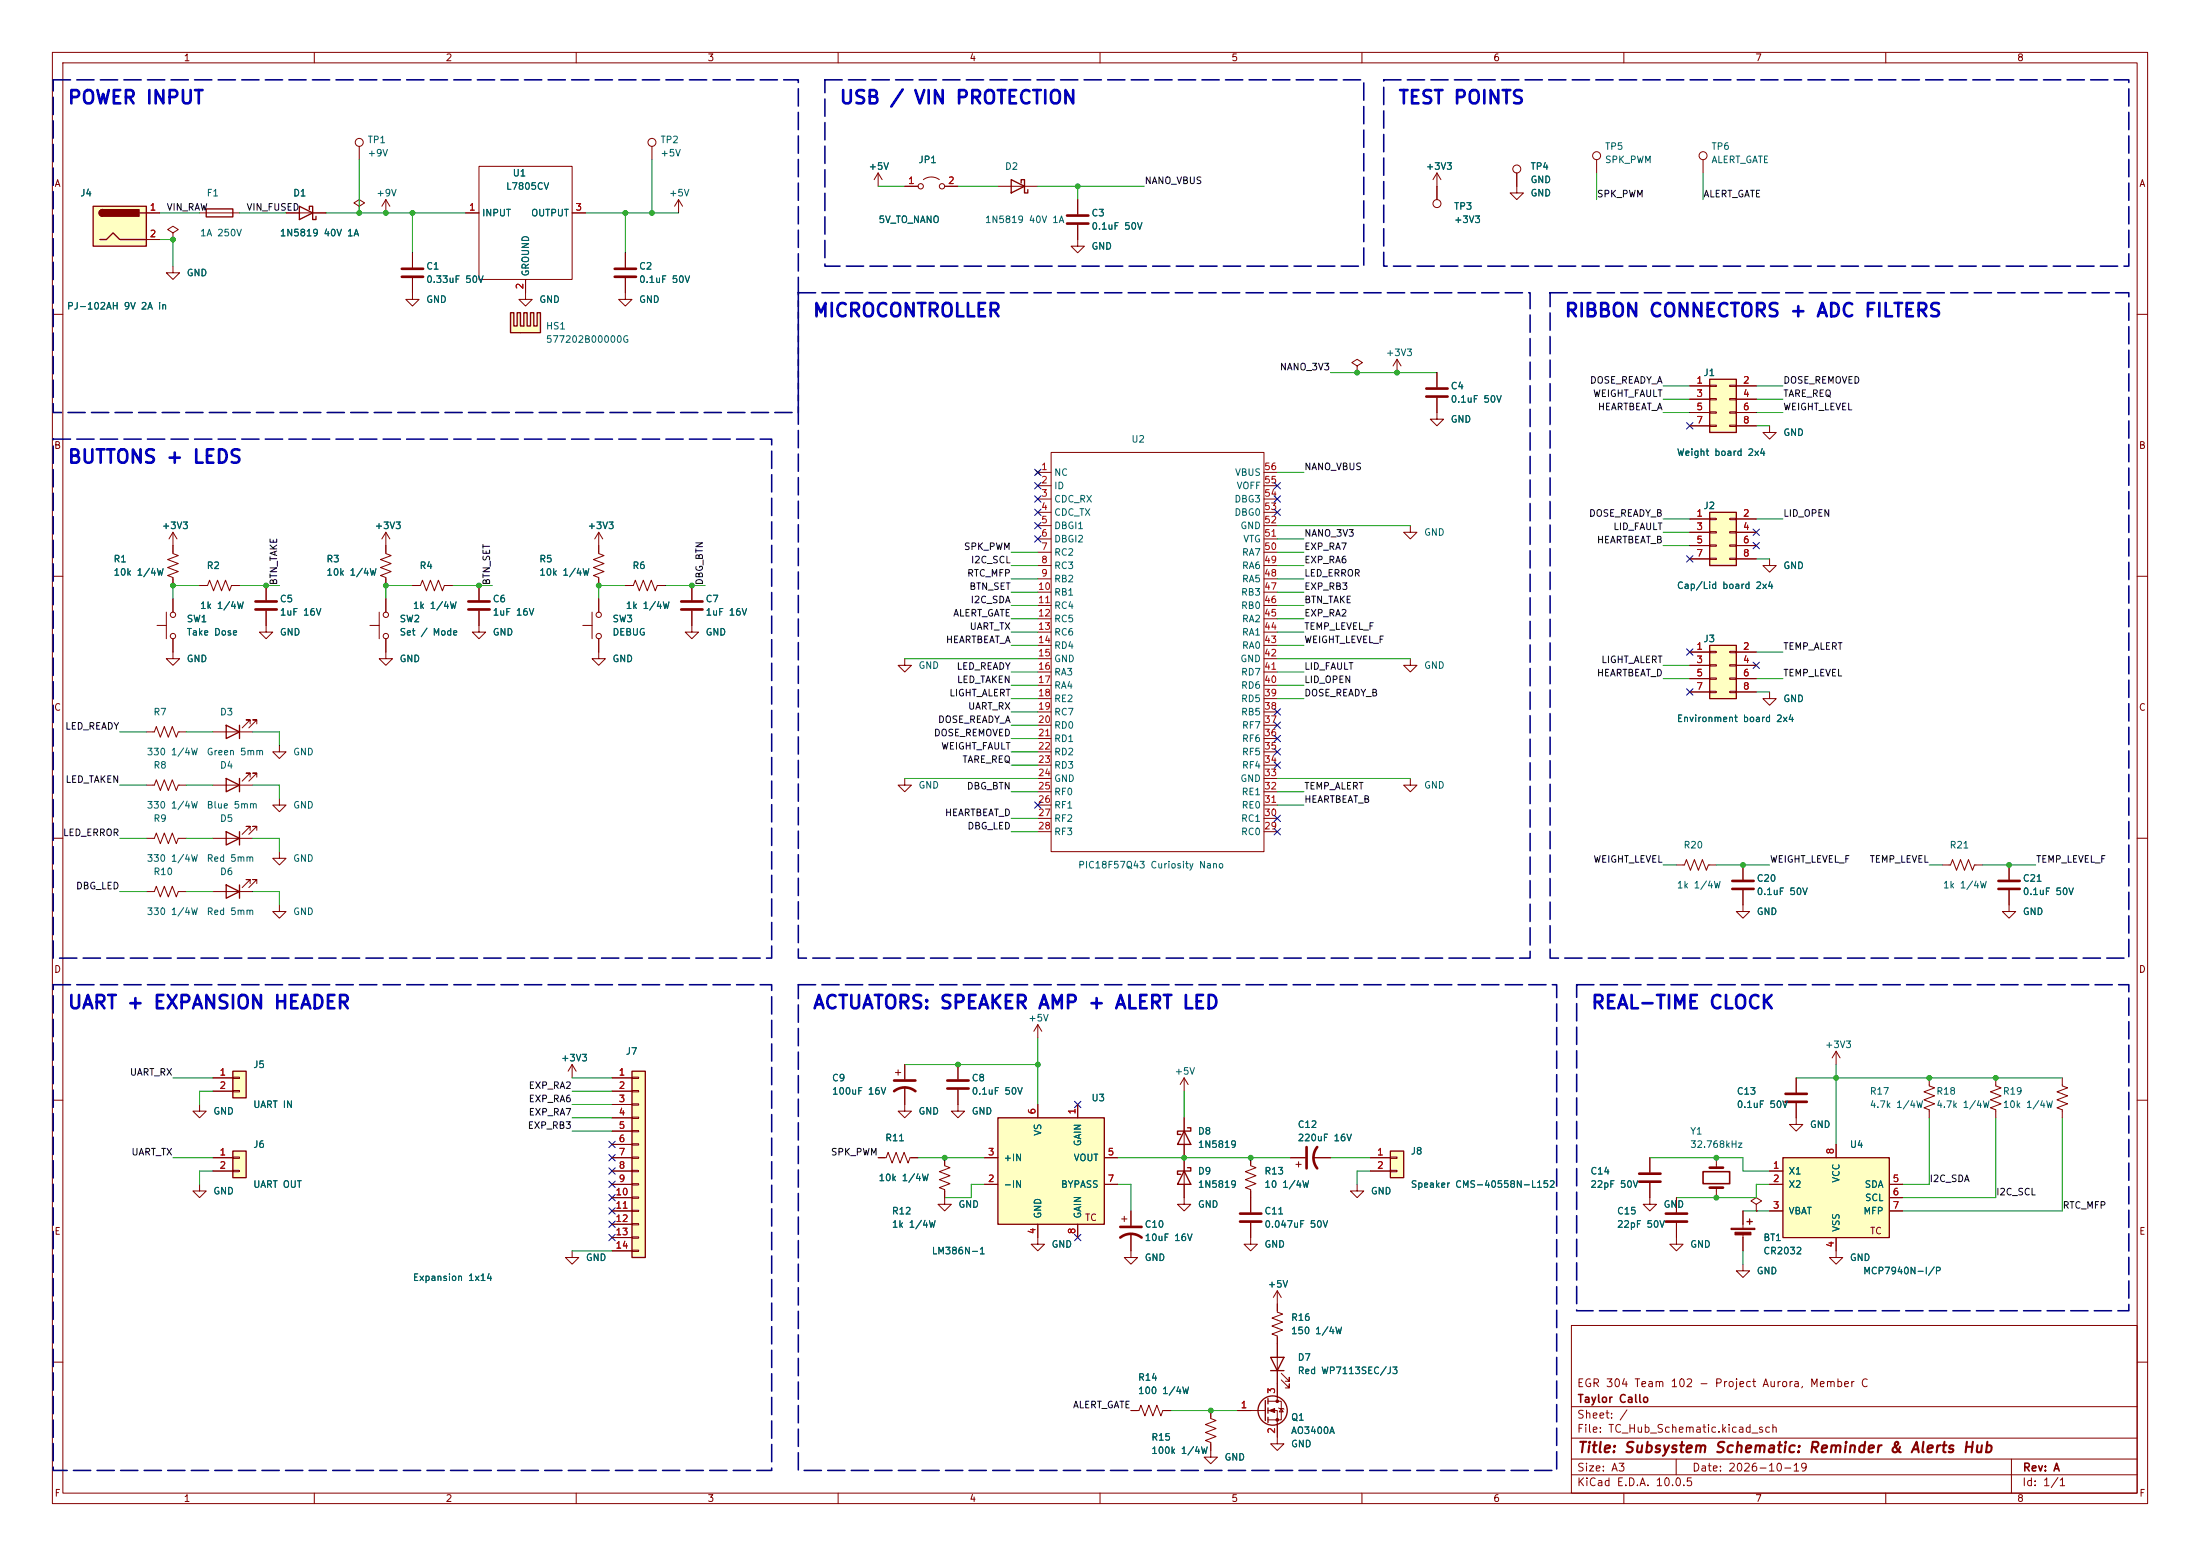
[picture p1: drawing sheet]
<svg xmlns="http://www.w3.org/2000/svg" width="420mm" height="297mm" viewBox="0 0 420 297" stroke-linecap="round" stroke-linejoin="round" font-family="sans-serif">
<g fill="none" stroke="#840000" stroke-width=".19">
<path d="M10 10h400v277h-400zM12 12h396v273h-396zM60 10v2M110 10v2M160 10v2M210 10v2M260 10v2M310 10v2M360 10v2M129.5 38.1l-.7 1.3M129.5 38.1l.8 1.3M129.5 38.1v2.5"/>
<path d="M167.6 33l-.7 1.3M167.6 33l.8 1.3M167.6 33v2.6M190.5 35.6h7.6M205.7 38.1v2.8M274.3 33l-.7 1.3M274.3 33l.8 1.3M274.3 33v5.1M289.6 33v3.8h1.2l-1.2 1.3-1.3-1.3h1.3M304.8 30.5v2.5M325.1 30.5v2.5M119.4 55.9v1.3h1.2l-1.2 1.2-1.3-1.2h1.3"/>
<path d="M205.7 42.9v4.1h1.3l-1.3 1.3-1.2-1.3h1.2M10 60h2M259.1 69.9l1-.7-1-.6-1 .6 1 .7v1.2M259.1 71.1h.1M408 60h2M197.7 89.8l.8 .8M198.1 90.2h2.6M198.1 92.7h2.6M198.1 95.3h2.6M198.1 97.8h2.6M198.5 89.8l-.8 .8M200.7 86.4h40.6v76.2h-40.6z"/>
<path d="M241.3 90.2h2.5M241.3 92.7h2.5M241.3 95.3h2.5M241.3 97.8h2.5M337.8 81.3v1.3h1.3l-1.3 1.2-1.3-1.2h1.3M10 110h2M33 101.6v4.1l1 .3-2 .8 2 .8-2 .7 2 .8-2 .8 1 .3v1.6M33 101.6l-.7 1.3M33 101.6l.8 1.3M38.1 111.8h1.5l.4-1.1 .8 2.1 .7-2.1 .8 2.1 .8-2.1 .7 2.1 .4-1h1.5M50.8 116.6v4.1h1.3l-1.3 1.2-1.3-1.2h1.3M50.8 111.8v2.8"/>
<path d="M73.7 101.6v4.1l1 .3-2.1 .8 2.1 .8-2.1 .7 2.1 .8-2.1 .8 1.1 .3v1.6M73.7 101.6l-.8 1.3M73.7 101.6l.7 1.3M198.1 100.3h2.6M198.1 102.9h2.6M198.1 105.4h2.6M198.1 108h2.6M198.1 110.5h2.6M198.1 113h2.6M198.1 115.6h2.6M198.1 118.1h2.6M241.3 100.3h2.5"/>
<path d="M241.3 102.9h2.5M241.3 105.4h2.5M241.3 108h2.5M241.3 110.5h2.5M241.3 113h2.5M241.3 115.6h2.5M241.3 118.1h2.5M408 110h2M73.7 124.5v1.2h1.2l-1.2 1.3-1.3-1.3h1.3M172.7 125.7v1.3h1.3l-1.3 1.3-1.3-1.3h1.3M198.1 120.7h2.6M198.1 123.2h2.6"/>
<path d="M198.1 125.7h2.6M198.1 128.3h2.6M198.1 130.8h2.6M198.1 133.4h2.6M198.1 135.9h2.6M198.1 138.4h2.6M241.3 120.7h2.5M241.3 123.2h2.5M241.3 125.7h2.5M241.3 128.3h2.5M241.3 130.8h2.5M241.3 133.4h2.5"/>
<path d="M241.3 135.9h2.5M241.3 138.4h2.5M269.2 125.7v1.3h1.3l-1.3 1.3-1.2-1.3h1.2M10 160h2M53.3 152.4v1.3h1.3l-1.3 1.2-1.2-1.2h1.2M198.1 141h2.6M198.1 143.5h2.6M198.1 146.1h2.6M198.1 148.6h2.6M198.1 151.1h2.6M198.1 153.7h2.6M198.1 156.2h2.6"/>
<path d="M198.1 158.8h2.6M241.3 141h2.5M241.3 143.5h2.5M241.3 146.1h2.5M241.3 148.6h2.5M241.3 151.1h2.5M241.3 153.7h2.5M241.3 156.2h2.5M241.3 158.8h2.5M269.2 148.6v1.3h1.3l-1.3 1.2-1.2-1.2h1.2M408 160h2M27.9 170.2h1.6l.3-1 .8 2 .8-2 .7 2 .8-2 .8 2 .3-1h1.6"/>
<path d="M40.6 170.2h7.7M47.8 168.7v-.8h-.8h.8l-1.6 1.5M49 168.7v-.8h-.7h.7l-1.5 1.5M53.3 162.6v1.2h1.3l-1.3 1.3-1.2-1.3h1.2M53.3 172.7v1.3h1.3l-1.3 1.3-1.2-1.3h1.2M10 210h2M408 210h2M300 253h108v32h-108zM10 260h2M300 278.5h108M300 274.5h108M300 268.5h108"/>
<path d="M320 278.5v3M384 278.5v6.5M408 260h2M60 285v2M110 285v2M160 285v2M210 285v2M260 285v2M300 281.5h108M310 285v2M360 285v2"/>
<circle cx="274.3" cy="38.9" r=".76"/>
<circle cx="289.6" cy="32.3" r=".76"/>
<circle cx="304.8" cy="29.7" r=".76"/>
<circle cx="325.1" cy="29.7" r=".76"/>
</g>
<path d="M193 34.3l2.6 1.3-2.6 1.2zM194.9 34.9v-.6h.7v2.5h.6v-.6M43.2 168.9l2.5 1.3-2.5 1.3zM45.7 168.9v2.6" fill="none" stroke="#840000" stroke-width=".25"/>
<path d="M203.7 41.1h4.1M203.7 42.7h4.1M48.8 114.8h4M48.8 116.3h4" fill="none" stroke="#840000" stroke-width=".51"/>
<path d="M326.4 72.4h5.1v10.2h-5.1z" fill="#ffffc2"/>
<path d="M326.4 72.4h5.1v10.2h-5.1z" fill="none" stroke="#840000" stroke-width=".25"/>
<g fill="none" stroke="#840000" stroke-width=".19">
<path d="M124.5 27.9v2.6M33 44.5l1-.7-1-.6-1 .6 1 .7v1.2M33 45.7h.1M33 50.8v1.3h1.3l-1.3 1.2-1.3-1.2h1.3M100.3 55.9v1.3h1.3l-1.3 1.2-1.2-1.2h1.2M266.7 68.6l-.8 1.3M266.7 68.6l.8 1.3M266.7 68.6v2.5M274.3 75.9v4.1h1.3l-1.3 1.3-1.3-1.3h1.3M274.3 71.1v2.8M322.6 73.7h3.8M322.6 76.2h3.8"/>
<path d="M322.6 78.7h3.8M326.4 73.5h1.3v.3h-1.3zM326.4 76.1h1.3v.2h-1.3zM326.4 78.6h1.3v.3h-1.3zM330.2 73.5h1.3v.3h-1.3zM330.2 76.1h1.3v.2h-1.3zM330.2 78.6h1.3v.3h-1.3zM331.5 73.7h3.8M331.5 76.2h3.8M331.5 78.7h3.8M322.6 81.3h3.8M326.4 81.2h1.3v.2h-1.3z"/>
<path d="M330.2 81.2h1.3v.2h-1.3zM331.5 81.3h3.8M70.6 119.4h1.8M72.4 116.8v5.1M73.7 114.3v2.5M78.7 111.8h1.6l.3-1.1 .8 2.1 .8-2.1 .7 2.1 .8-2.1 .8 2.1 .3-1h1.6M91.4 116.6v4.1h1.3l-1.3 1.2-1.2-1.2h1.2M91.4 111.8v2.8M111.3 119.4h1.7M113 116.8v5.1M114.3 104.1v1.6l1 .3-2 .8 2 .8-2 .7 2 .8-2 .8 1 .3v1.6M114.3 114.3v2.5"/>
<path d="M269.2 100.3v1.3h1.3l-1.3 1.3-1.2-1.3h1.2M73.7 121.9v2.6M114.3 121.9v2.6M53.3 142.2v1.3h1.3l-1.3 1.3-1.2-1.3h1.2M38.1 226.1v1.2h1.3l-1.3 1.3-1.3-1.3h1.3M198.1 236.2v1.3h1.3l-1.3 1.3-1.3-1.3h1.3"/>
<circle cx="124.5" cy="27.2" r=".76"/>
<circle cx="73.7" cy="117.3" r=".51"/>
<circle cx="114.3" cy="117.3" r=".51"/>
<circle cx="73.7" cy="121.4" r=".51"/>
<circle cx="114.3" cy="121.4" r=".51"/>
</g>
<path d="M272.3 74.2h4.1M272.3 75.7h4.1M89.4 114.8h4.1M89.4 116.3h4.1" fill="none" stroke="#840000" stroke-width=".51"/>
<path d="M120.6 204.5h2.6v35.5h-2.6z" fill="#ffffc2"/>
<path d="M120.6 204.5h2.6v35.5h-2.6z" fill="none" stroke="#840000" stroke-width=".25"/>
<g fill="none" stroke="#840000" stroke-width=".19">
<path d="M116.8 205.7h3.8M116.8 208.3h3.8M116.8 210.8h3.8M116.8 213.4h3.8M116.8 215.9h3.8M116.8 218.4h3.8M120.6 205.6h1.3v.3h-1.3zM120.6 208.2h1.3v.2h-1.3zM120.6 210.7h1.3v.2h-1.3zM120.6 213.2h1.3v.3h-1.3zM120.6 215.8h1.3v.2h-1.3zM120.6 218.3h1.3v.3h-1.3z"/>
<path d="M116.8 221h3.8M116.8 223.5h3.8M116.8 226.1h3.8M116.8 228.6h3.8M116.8 231.1h3.8M116.8 233.7h3.8M116.8 236.2h3.8M116.8 238.8h3.8M120.6 220.9h1.3v.2h-1.3zM120.6 223.4h1.3v.2h-1.3zM120.6 225.9h1.3v.3h-1.3zM120.6 228.5h1.3v.2h-1.3z"/>
<path d="M120.6 231h1.3v.3h-1.3zM120.6 233.6h1.3v.2h-1.3zM120.6 236.1h1.3v.2h-1.3zM120.6 238.6h1.3v.3h-1.3z"/>
</g>
<path d="M44.4 204.5h2.6v5.1h-2.6z" fill="#ffffc2"/>
<path d="M44.4 204.5h2.6v5.1h-2.6z" fill="none" stroke="#840000" stroke-width=".25"/>
<path d="M38.1 210.8v1.3h1.3l-1.3 1.3-1.3-1.3h1.3M40.6 205.7h3.8M40.6 208.3h3.8M44.4 205.6h1.3v.3h-1.3zM44.4 208.2h1.3v.2h-1.3z" fill="none" stroke="#840000" stroke-width=".19"/>
<path d="M44.4 219.7h2.6v5.1h-2.6z" fill="#ffffc2"/>
<path d="M43.2 158.8l2.5 1.2-2.5 1.3zM45.7 158.8v2.5M44.4 219.7h2.6v5.1h-2.6z" fill="none" stroke="#840000" stroke-width=".25"/>
<path d="M47.8 158.5v-.8h-.8h.8l-1.6 1.6M49 158.5v-.8h-.7h.7l-1.5 1.6M40.6 160h7.7M40.6 221h3.8M40.6 223.5h3.8M44.4 220.9h1.3v.2h-1.3zM44.4 223.4h1.3v.2h-1.3zM109.2 238.8v1.2h1.3l-1.3 1.3-1.3-1.3h1.3" fill="none" stroke="#840000" stroke-width=".19"/>
<g fill="#ffffc2">
<path d="M97.5 59.7h.6v2.5h.6v-2.5h.7v2.5h.6l-.6 1.3h-1.9z"/>
<path d="M100 59.7h.6v2.5h.7v-2.5h.6v2.5h.6v-2.5h.7v3.8h-3.8l.6-1.3z"/>
</g>
<path d="M97.5 59.7h.6v2.5h.6v-2.5h.7v2.5h.6v-2.5h.6v2.5h.7v-2.5h.6v2.5h.6v-2.5h.7v3.8h-5.7z" fill="none" stroke="#840000" stroke-width=".25"/>
<path d="M91.4 31.8h17.8v21.5h-17.8zM88.9 40.6h2.5M100.3 53.3v2.6M109.2 40.6h2.6" fill="none" stroke="#840000" stroke-width=".19"/>
<path d="M340.4 221h20.3v15.2h-20.3z" fill="#ffffc2"/>
<path d="M43.2 138.4l2.5 1.3-2.5 1.3zM45.7 138.4v2.6M43.2 148.6l2.5 1.3-2.5 1.2zM45.7 148.6v2.5M333.5 233.2h1M334 232.7v1M340.4 221h20.3v15.2h-20.3z" fill="none" stroke="#840000" stroke-width=".25"/>
<g fill="none" stroke="#840000" stroke-width=".19">
<path d="M119.4 48.3v2.8M119.4 53.1v2.8M30 119.4h1.7M31.7 116.8v5.1M33 114.3v2.5M27.9 139.7h1.6l.3-1 .8 2 .8-2 .7 2 .8-2 .8 2 .3-1h1.6M33 121.9v3.8h1.3l-1.3 1.3-1.3-1.3h1.3M40.6 139.7h7.7M47.8 138.2v-.8h-.8h.8l-1.6 1.5M49 138.2v-.8h-.7h.7l-1.5 1.5M27.9 149.9h1.6l.3-1.1 .8 2.1 .8-2.1 .7 2.1 .8-2.1 .8 2.1 .3-1h1.6M40.6 149.9h7.7"/>
<path d="M47.8 148.3v-.7h-.8h.8l-1.6 1.5M49 148.3v-.7h-.7h.7l-1.5 1.5M27.9 160h1.6l.3-1 .8 2 .8-2 .7 2 .8-2 .8 2 .3-1h1.6M332.7 169.9v4.1h1.3l-1.3 1.3-1.2-1.3h1.2M332.7 165.1v2.8M109.2 203.2l-.7 1.3M109.2 203.2l.8 1.3M109.2 203.2v2.5M342.9 210.6v4h1.3l-1.3 1.3-1.3-1.3h1.3M342.9 205.7v2.8M350.5 200.7v2.5M350.5 218.4v2.6"/>
<path d="M350.5 200.7l-.7 1.2M350.5 200.7l.8 1.2M368.3 205.7v1.6l1 .3-2 .8 2 .8-2 .7 2 .8-2 .8 1 .3v1.6M381 205.7v1.6l1 .3-2 .8 2 .8-2 .7 2 .8-2 .8 1 .3v1.6M393.7 205.7v1.6l1 .3-2 .8 2 .8-2 .7 2 .8-2 .8 1 .3v1.6M315 225.8v4.1h1.2l-1.2 1.2-1.3-1.2h1.3M315 221v2.8M320 233.4v4.1h1.3l-1.3 1.3-1.2-1.3h1.2M320 228.6v2.8M327.7 221v1.9M327.7 226.7v1.9M332.7 231.1v3.3"/>
<path d="M332.7 235.5v3.3M335.3 229.9l1-.7-1-.6-1 .6 1 .7v1.2M335.3 231.1h.1M337.8 223.5h2.6M337.8 226.1h2.6M337.8 231.1h2.6M350.5 236.2v3.8h1.3l-1.3 1.3-1.3-1.3h1.3M360.7 226.1h2.5M360.7 231.1h2.5M360.7 228.6h2.5M332.7 241.3v1.3h1.3l-1.3 1.2-1.2-1.2h1.2M215.9 269.2h1.5l.4-1 .8 2.1 .7-2.1 .8 2.1 .8-2.1 .7 2.1 .4-1.1h1.5"/>
<path d="M231.1 276.9v1.2h1.3l-1.3 1.3-1.2-1.3h1.2"/>
<circle cx="33" cy="117.3" r=".51"/>
<circle cx="33" cy="121.4" r=".51"/>
</g>
<path d="M117.3 51.3h4.1M117.3 52.8h4.1M330.7 168.1h4.1M330.7 169.7h4.1M340.9 208.8h4M340.9 210.3h4M312.9 224h4.1M312.9 225.6h4.1M318 231.6h4.1M318 233.2h4.1M326.4 226.7h2.5M326.4 222.9h2.5" fill="none" stroke="#840000" stroke-width=".51"/>
<g fill="#840000" stroke="#840000" stroke-width=".19">
<path d="M330.5 234.4h4.5v.3h-4.5z"/>
<path d="M331.2 235.2h3.1v.5h-3.1z"/>
</g>
<path d="M325.1 223.6h5.1v2.3h-5.1z" fill="none" stroke="#840000" stroke-width=".3"/>
<path d="M265.4 219.7h2.6v5.1h-2.6z" fill="#ffffc2"/>
<g fill="none" stroke="#840000" stroke-width=".25">
<path d="M226.1 215.9l1.2 2.5h-2.5zM226.7 215.3h.6v.6h-2.5v.6h.6M265.4 219.7h2.6v5.1h-2.6zM226.1 223.5l1.2 2.6h-2.5zM226.7 222.9h.6v.6h-2.5v.7h.6M242.6 259.1h2.5l-1.3 2.5zM241.6 267.3v3.8M242.1 267v1M242.1 268.7v1M242.1 270.5v1M242.6 261.6h2.5"/>
<circle cx="243" cy="269.2" r="2.79"/>
</g>
<g fill="none" stroke="#840000" stroke-width=".19">
<path d="M68.6 39.4l1-.7-1-.6-1 .6 1 .7v1.2M68.6 27.9v2.6M68.6 40.6h.1M172.7 148.6v1.3h1.3l-1.3 1.2-1.3-1.2h1.3M170.9 204.7h1.1M171.4 204.2v1M172.7 207.5v4.6h1.3l-1.3 1.3-1.3-1.3h1.3M172.7 203.2v2.8M226.1 213.4v16.5h1.2l-1.2 1.2-1.3-1.2h1.3M226.1 205.7v2.6M226.1 205.7l-.8 1.3M226.1 205.7l.7 1.3"/>
<path d="M167.6 221h1.6l.3-1 .8 2 .8-2 .7 2 .8-2 .8 2 .3-1h1.6M180.3 221v1.5l1.1 .4-2.1 .7 2.1 .8-2.1 .8 2.1 .7-2.1 .8 1 .4v2.8h1.3l-1.3 1.2-1.2-1.2h1.2M214.1 232.7h1M214.6 232.2v1M215.9 235.5v4.5h1.3l-1.3 1.3-1.3-1.3h1.3M215.9 231.1v2.8M238.8 221v1.5l1 .4-2.1 .7 2.1 .8-2.1 .8 2.1 .7-2.1 .8 1.1 .4v4.3M238.8 233.4v4.1h1.2l-1.2 1.3-1.3-1.3h1.3M246.4 221h2.8M247.4 222.2h1M247.9 221.7v1.1M250.7 221h3.3"/>
<path d="M259.1 226.1v1.2h1.2l-1.2 1.3-1.3-1.3h1.3M261.6 221h3.8M261.6 223.5h3.8M265.4 220.9h1.3v.2h-1.3zM265.4 223.4h1.3v.2h-1.3zM243.8 246.4v4l1.1 .4-2.1 .8 2.1 .7-2.1 .8 2.1 .8-2.1 .7 1 .4v12.5M243.8 246.4l-.7 1.2M243.8 246.4l.8 1.2M231.1 269.2v1.6l1.1 .3-2.1 .8 2.1 .8-2.1 .7 2.1 .8-2.1 .8 1 .3v1.6M236.2 269.2h5.4M242.1 269.2h1.7v6.4h1.3l-1.3 1.3-1.2-1.3h1.2M242.1 267.5h2.5v3.5h-2.5"/>
<path d="M244.1 268.7l1 .3M244.6 268.9l.4 .6h-.8zM244.6 263.4l1.5 1.5v-.7v.7h-.7M244.6 262.1l1.5 1.6v-.8v.8h-.7"/>
<circle cx="68.6" cy="27.2" r=".76"/>
</g>
<path d="M170.7 208.3a3.3 3.3 0 0 1 4.1 0M170.7 206.2h4.1M249.4 218.9v4.1M251.5 218.9a3.3 3.3 0 0 0 0 4.1M213.9 236.2a3.3 3.3 0 0 1 4 0M213.9 234.2h4M236.7 231.6h4.1M236.7 233.2h4.1" fill="none" stroke="#840000" stroke-width=".51"/>
<g fill="#840000" stroke="#840000" stroke-width=".19">
<path d="M242.3 269.2l1-.3v.7z"/>
<circle cx="243.8" cy="267.5" r=".25"/>
<circle cx="243.8" cy="271" r=".25"/>
</g>
<path d="M190.5 213.4h20.3v20.3h-20.3z" fill="#ffffc2"/>
<path d="M39.4 39.9h5v1.5h-5zM190.5 213.4h20.3v20.3h-20.3z" fill="none" stroke="#840000" stroke-width=".25"/>
<g fill="none" stroke="#840000" stroke-width=".19">
<path d="M73.7 38.1l-.8 1.3M73.7 38.1l.7 1.3M73.7 38.1v2.5M172.7 35.6h2.6M176.3 34.3a2.53 2.53 0 0 1 3 0M180.3 35.6h2.6M38.1 40.6h7.6M78.7 53.1v4.1h1.3l-1.3 1.2-1.2-1.2h1.2M78.7 48.3v2.8M119.4 111.8h1.5l.4-1.1 .7 2.1 .8-2.1 .8 2.1 .7-2.1 .8 2.1 .4-1h1.5M132.1 111.8v2.8M132.1 116.6v2.8"/>
<path d="M198.1 195.6v2.5M198.1 195.6l-.7 1.3M198.1 195.6l.8 1.3M182.9 208v4.1h1.2l-1.2 1.3-1.3-1.3h1.3M182.9 203.2v2.8M198.1 210.8v2.6M205.7 210.8v2.6M188 226.1h2.5M188 221h2.5M198.1 233.7v2.5M205.7 233.7v2.5M210.8 226.1h2.6"/>
<path d="M210.8 221h2.6"/>
<circle cx="175.8" cy="35.6" r=".51"/>
<circle cx="179.8" cy="35.6" r=".51"/>
</g>
<path d="M76.7 51.3h4.1M76.7 52.8h4.1M130 114.8h4.1M130 116.3h4.1M180.8 206.2h4.1M180.8 207.8h4.1" fill="none" stroke="#840000" stroke-width=".51"/>
<path d="M17.8 39.4h10.1v7.6h-10.1z" fill="#ffffc2"/>
<path d="M17.8 39.4h10.1v7.6h-10.1zM57.1 39.4l2.6 1.2-2.6 1.3zM19 45.7h1.3l1.3-1.2 1.3 1.2h5M19.6 40a.64 .64 0 0 0-.7 .6 .64 .64 0 0 0 .7 .7M26.7 40.6h1.2M59.1 40v-.6h.6v2.5h.6v-.6" fill="none" stroke="#840000" stroke-width=".25"/>
<g fill="#840000" stroke="#840000" stroke-width=".25">
<path d="M19.1 40.2l.5-.2v1.3a.63 .63 0 0 1-.6-.4 .63 .63 0 0 1 .1-.7z"/>
<path d="M19.6 40h6.9v1.3h-6.9z"/>
</g>
<path d="M27.9 40.6h2.6M27.9 45.7h2.6M54.6 40.6h7.6M132.1 119.4v1.3h1.2l-1.2 1.2-1.3-1.2h1.3M337.8 106.7v1.3h1.3l-1.3 1.2-1.3-1.2h1.3M320 165.1h1.6l.3-1 .8 2 .8-2 .7 2 .8-2 .8 2 .3-1h1.6M370.8 165.1h1.6l.3-1 .8 2 .8-2 .7 2 .8-2 .8 2 .3-1h1.6M383.5 169.9v4.1h1.3l-1.3 1.3-1.2-1.3h1.2M383.5 165.1v2.8" fill="none" stroke="#840000" stroke-width=".19"/>
<path d="M381.5 168.1h4.1M381.5 169.7h4.1" fill="none" stroke="#840000" stroke-width=".51"/>
<path d="M326.4 123.2h5.1v10.2h-5.1z" fill="#ffffc2"/>
<path d="M326.4 123.2h5.1v10.2h-5.1z" fill="none" stroke="#840000" stroke-width=".25"/>
<g fill="none" stroke="#840000" stroke-width=".19">
<path d="M322.6 124.5h3.8M322.6 127h3.8M322.6 129.5h3.8M322.6 132.1h3.8M326.4 124.3h1.3v.3h-1.3zM326.4 126.9h1.3v.2h-1.3zM326.4 129.4h1.3v.3h-1.3zM326.4 132h1.3v.2h-1.3zM330.2 124.3h1.3v.3h-1.3zM330.2 126.9h1.3v.2h-1.3zM330.2 129.4h1.3v.3h-1.3zM330.2 132h1.3v.2h-1.3z"/>
<path d="M331.5 124.5h3.8M331.5 127h3.8M331.5 129.5h3.8M331.5 132.1h3.8"/>
</g>
<path d="M326.4 97.8h5.1v10.2h-5.1z" fill="#ffffc2"/>
<path d="M326.4 97.8h5.1v10.2h-5.1z" fill="none" stroke="#840000" stroke-width=".25"/>
<g fill="none" stroke="#840000" stroke-width=".19">
<path d="M172.7 35.6h2.6M180.3 35.6h2.6M205.7 38.1v2.8M274.3 35.6v2.5M289.6 33v2.6M27.9 40.6h2.6M27.9 45.7h2.6M33 45.7h.1M54.6 40.6h2.5M59.7 40.6h2.5M68.6 40.6h.1M78.7 48.3v2.8"/>
<path d="M78.7 53.1v2.8M88.9 40.6h2.5M100.3 53.3v2.6M109.2 40.6h2.6M119.4 48.3v2.8M119.4 53.1v2.8M205.7 42.9v2.8M274.3 71.1v2.8M274.3 75.9v2.8M322.6 73.7h3.8M322.6 76.2h3.8M322.6 78.7h3.8"/>
<path d="M331.5 73.7h3.8M331.5 76.2h3.8M331.5 78.7h3.8M322.6 99.1h3.8M322.6 81.3h3.8M326.4 98.9h1.3v.3h-1.3zM330.2 98.9h1.3v.3h-1.3zM331.5 99.1h3.8M331.5 81.3h3.8M33 104.1v1.3M33 110.5v1.3M33 114.3v2.5"/>
<path d="M38.1 111.8h1.3M44.4 111.8h1.3M50.8 111.8v2.8M50.8 116.6v2.8M73.7 104.1v1.3M73.7 110.5v1.3M73.7 114.3v2.5M78.7 111.8h1.3M85.1 111.8h1.3M91.4 111.8v2.8M91.4 116.6v2.8M114.3 101.6l-.8 1.3"/>
<path d="M114.3 101.6l.8 1.3M114.3 101.6v3.8M114.3 110.5v1.3M114.3 114.3v2.5M119.4 111.8h1.2M125.7 111.8h1.3M132.1 111.8v2.8M132.1 116.6v2.8M322.6 101.6h3.8M322.6 104.1h3.8M322.6 106.7h3.8M326.4 101.5h1.3v.2h-1.3z"/>
<path d="M326.4 104h1.3v.3h-1.3zM326.4 106.6h1.3v.2h-1.3zM330.2 101.5h1.3v.2h-1.3zM330.2 104h1.3v.3h-1.3zM330.2 106.6h1.3v.2h-1.3zM331.5 101.6h3.8M331.5 104.1h3.8M331.5 106.7h3.8M33 121.9v2.6M73.7 121.9v2.6M114.3 121.9v3.8h1.3l-1.3 1.3-1.3-1.3h1.3M322.6 124.5h3.8"/>
<path d="M322.6 127h3.8M322.6 129.5h3.8M322.6 132.1h3.8M331.5 124.5h3.8M331.5 127h3.8M331.5 129.5h3.8M331.5 132.1h3.8M337.8 132.1v1.3h1.3l-1.3 1.2-1.3-1.2h1.3M332.7 165.1v2.8M332.7 169.9v2.8M383.5 165.1v2.8M383.5 169.9v2.8"/>
<path d="M40.6 205.7h3.8M40.6 208.3h3.8M116.8 205.7h3.8M116.8 208.3h3.8M116.8 210.8h3.8M116.8 213.4h3.8M116.8 215.9h3.8M116.8 218.4h3.8M172.7 203.2v2.8M172.7 207.5v3.3M182.9 203.2v2.8M182.9 208v2.8"/>
<path d="M198.1 210.8v2.6M205.7 210.8v2.6M226.1 213.4v2.5M226.1 218.4v5.1M342.9 205.7v2.8M342.9 210.6v2.8M350.5 218.4v2.6M40.6 221h3.8M40.6 223.5h3.8M116.8 221h3.8M116.8 223.5h3.8M116.8 226.1h3.8"/>
<path d="M116.8 231.1h3.8M116.8 228.6h3.8M116.8 233.7h3.8M116.8 236.2h3.8M116.8 238.8h3.8M167.6 221h1.3M174 221h1.3M180.3 221v1.2M180.3 227.3v1.3M188 221h2.5M188 226.1h2.5M198.1 233.7v2.5"/>
<path d="M205.7 233.7v2.5M210.8 221h2.6M210.8 226.1h2.6M215.9 231.1v2.8M215.9 235.5v3.3M226.1 226.1v2.5M238.8 221v1.2M238.8 227.3v4.1M238.8 233.4v2.8M246.4 221h2.8M250.7 221h3.3M261.6 221h3.8"/>
<path d="M261.6 223.5h3.8M315 221v2.8M315 225.8v2.8M320 228.6v2.8M320 233.4v2.8M332.7 231.1v2.6M332.7 236.2v2.6M335.3 231.1h.1M337.8 223.5h2.6M337.8 226.1h2.6M337.8 231.1h2.6M350.5 236.2v2.6"/>
<path d="M360.7 226.1h2.5M360.7 231.1h2.5M360.7 228.6h2.5M243.8 248.9v1.3M243.8 255.3v3.8M215.9 269.2h1.3M222.2 269.2h1.3M231.1 269.2v1.3M231.1 275.6v1.3M236.2 269.2h2.6M243.8 261.6v5.1M243.8 271.8v2.5"/>
</g>
<g fill="none" stroke="#009600" stroke-width=".19">
<path d="M68.6 30.5v10.1M124.5 30.5v10.1M167.6 35.6h5.1M182.9 35.6h7.6M198.1 35.6h20.3M205.7 35.6v2.5M304.8 33v5.1M325.1 33v5.1M30.5 45.7h2.5v5.1M30.5 40.6h7.6M45.7 40.6h8.9M62.2 40.6h26.7"/>
<path d="M78.7 40.6v7.7M111.8 40.6h17.7M119.4 40.6v7.7M254 71.1h20.3M317.5 73.7h5.1M317.5 78.7h5.1M317.5 76.2h5.1M335.3 73.7h5.1M335.3 78.7h5.1M335.3 76.2h5.1M243.8 90.2h5.1M317.5 99.1h5.1"/>
<path d="M335.3 99.1h5.1M335.3 81.3h2.5M38.1 111.8h-5.1v2.5M45.7 111.8h7.6M78.7 111.8h-5v2.5M86.4 111.8h7.6M119.4 111.8h-5.1v2.5M127 111.8h7.6M193 108h5.1M193 105.4h5.1M193 110.5h5.1M193 113h5.1"/>
<path d="M193 118.1h5.1M193 115.6h5.1M243.8 108h5.1M243.8 102.9h5.1M243.8 105.4h5.1M243.8 110.5h5.1M243.8 113h5.1M243.8 118.1h5.1M243.8 115.6h5.1M243.8 100.3h25.4M317.5 104.1h5.1M317.5 101.6h5.1"/>
<path d="M335.3 106.7h2.5M22.9 139.7h5M35.6 139.7h5M48.3 139.7h5v2.5M172.7 125.7h25.4M193 133.4h5.1M193 130.8h5.1M193 135.9h5.1M193 138.4h5.1M193 128.3h5.1M193 123.2h5.1M193 120.7h5.1"/>
<path d="M243.8 133.4h5.1M243.8 130.8h5.1M243.8 128.3h5.1M243.8 123.2h5.1M243.8 120.7h5.1M243.8 125.7h25.4M317.5 129.5h5.1M317.5 127h5.1M335.3 124.5h5.1M335.3 129.5h5.1M335.3 132.1h2.5M22.9 149.9h5"/>
<path d="M35.6 149.9h5M48.3 149.9h5v2.5M172.7 148.6h25.4M193 143.5h5.1M193 141h5.1M193 151.1h5.1M193 158.8h5.1M193 146.1h5.1M193 156.2h5.1M243.8 148.6h25.4M243.8 153.7h5.1M243.8 151.1h5.1"/>
<path d="M22.9 170.2h5M22.9 160h5M35.6 170.2h5M35.6 160h5M48.3 160h5v2.6M48.3 170.2h5v2.5M317.5 165.1h2.5M327.7 165.1h10.1M368.3 165.1h2.5M378.5 165.1h10.1M198.1 198.1v12.7M33 205.7h7.6"/>
<path d="M40.6 208.3h-2.5v2.5M109.2 205.7h7.6M109.2 213.4h7.6M109.2 208.3h7.6M109.2 215.9h7.6M109.2 210.8h7.6M172.7 203.2h25.4M226.1 208.3v5.1M342.9 205.7h50.8M350.5 203.2v15.2M368.3 213.4v12.7h-5.1M381 213.4v15.2h-17.8"/>
<path d="M393.7 213.4v17.7h-30.5M33 221h7.6M40.6 223.5h-2.5v2.6M109.2 238.8h7.6M175.3 221h12.7M188 226.1h-2.6v2.5h-5.1M213.4 221h33M213.4 226.1h2.5v5M254 221h7.6M261.6 223.5h-2.5v2.6M315 221h17.7v2.5h5.1M332.7 238.8v2.5"/>
<path d="M332.7 231.1h5.1M337.8 226.1h-2.5v2.5h-15.3M223.5 269.2h12.7"/>
</g>
<g fill="none" stroke="#000084" stroke-width=".19">
<path d="M197.5 99.7l1.2 1.2M197.5 94.6l1.2 1.3M197.5 97.2l1.2 1.2M197.5 89.6l1.2 1.2M197.5 92.1l1.2 1.2M198.7 99.7l-1.2 1.2M198.7 94.6l-1.2 1.3M198.7 97.2l-1.2 1.2M198.7 89.6l-1.2 1.2M198.7 92.1l-1.2 1.2M243.2 94.6l1.2 1.3M243.2 92.1l1.2 1.2"/>
<path d="M243.2 97.2l1.2 1.2M244.4 94.6l-1.2 1.3M244.4 92.1l-1.2 1.2M244.4 97.2l-1.2 1.2M322 80.7l1.2 1.2M323.2 80.7l-1.2 1.2M197.5 102.3l1.2 1.2M198.7 102.3l-1.2 1.2M322 106.1l1.2 1.2M323.2 106.1l-1.2 1.2M334.7 103.5l1.2 1.2M334.7 101l1.2 1.2"/>
<path d="M335.9 103.5l-1.2 1.2M335.9 101l-1.2 1.2M243.2 135.3l1.2 1.2M243.2 137.8l1.2 1.2M244.4 135.3l-1.2 1.2M244.4 137.8l-1.2 1.2M322 123.9l1.2 1.2M322 131.5l1.2 1.2M323.2 123.9l-1.2 1.2M323.2 131.5l-1.2 1.2M334.7 126.4l1.2 1.2M335.9 126.4l-1.2 1.2"/>
<path d="M197.5 153.1l1.2 1.2M198.7 153.1l-1.2 1.2M243.2 158.1l1.2 1.3M243.2 155.6l1.2 1.2M243.2 145.4l1.2 1.3M243.2 142.9l1.2 1.2M243.2 140.4l1.2 1.2M244.4 158.1l-1.2 1.3M244.4 155.6l-1.2 1.2M244.4 145.4l-1.2 1.3M244.4 142.9l-1.2 1.2M244.4 140.4l-1.2 1.2"/>
<path d="M116.2 217.8l1.2 1.2M117.4 217.8l-1.2 1.2M205.1 210.2l1.2 1.2M206.3 210.2l-1.2 1.2M116.2 220.4l1.2 1.2M116.2 222.9l1.2 1.2M116.2 225.5l1.2 1.2M116.2 230.5l1.2 1.2M116.2 233.1l1.2 1.2M116.2 235.6l1.2 1.2M116.2 228l1.2 1.2M117.4 220.4l-1.2 1.2"/>
<path d="M117.4 222.9l-1.2 1.2M117.4 225.5l-1.2 1.2M117.4 230.5l-1.2 1.2M117.4 233.1l-1.2 1.2M117.4 235.6l-1.2 1.2M117.4 228l-1.2 1.2M205.1 235.6l1.2 1.2M206.3 235.6l-1.2 1.2"/>
</g>
<path d="M10.2 15.2h142.2v63.5h-142.2zM157.5 15.2h102.8v35.6h-102.8zM264.2 15.2h142.2v35.6h-142.2zM152.4 55.9h139.7v127h-139.7zM295.9 55.9h110.5v127h-110.5zM10.2 83.8h137.1v99.1h-137.1zM10.2 188h137.1v92.7h-137.1zM152.4 188h144.8v92.7h-144.8zM301 188h105.4v62.2h-105.4z" fill="none" stroke="#000084" stroke-width=".3" stroke-dasharray="3.3 1.2"/>
<g fill="#009600" stroke="#009600" stroke-width=".19">
<circle cx="266.7" cy="71.1" r=".46"/>
<circle cx="205.7" cy="35.6" r=".46"/>
<circle cx="259.1" cy="71.1" r=".46"/>
<circle cx="381" cy="205.7" r=".46"/>
<circle cx="368.3" cy="205.7" r=".46"/>
<circle cx="383.5" cy="165.1" r=".46"/>
<circle cx="350.5" cy="205.7" r=".46"/>
<circle cx="332.7" cy="165.1" r=".46"/>
<circle cx="226.1" cy="221" r=".46"/>
<circle cx="238.8" cy="221" r=".46"/>
<circle cx="182.9" cy="203.2" r=".46"/>
<circle cx="180.3" cy="221" r=".46"/>
<circle cx="198.1" cy="203.2" r=".46"/>
<circle cx="327.7" cy="221" r=".46"/>
<circle cx="327.7" cy="228.6" r=".46"/>
<circle cx="231.1" cy="269.2" r=".46"/>
<circle cx="73.7" cy="40.6" r=".46"/>
<circle cx="68.6" cy="40.6" r=".46"/>
<circle cx="119.4" cy="40.6" r=".46"/>
<circle cx="33" cy="45.7" r=".46"/>
<circle cx="114.3" cy="111.8" r=".46"/>
<circle cx="73.7" cy="111.8" r=".46"/>
<circle cx="78.7" cy="40.6" r=".46"/>
<circle cx="132.1" cy="111.8" r=".46"/>
<circle cx="124.5" cy="40.6" r=".46"/>
<circle cx="91.4" cy="111.8" r=".46"/>
<circle cx="33" cy="111.8" r=".46"/>
<circle cx="50.8" cy="111.8" r=".46"/>
</g>
<g font-size="2.5" fill="#0000c2">
<text x="12.8" y="20.5">POWER INPUT</text>
<text x="160.1" y="20.5">USB / VIN PROTECTION</text>
<text x="266.8" y="20.5">TEST POINTS</text>
<text x="155" y="61.1">MICROCONTROLLER</text>
<text x="298.5" y="61.1">RIBBON CONNECTORS + ADC FILTERS</text>
<text x="12.8" y="89.1">BUTTONS + LEDS</text>
<text x="12.8" y="193.2">UART + EXPANSION HEADER</text>
<text x="155" y="193.2">ACTUATORS: SPEAKER AMP + ALERT LED</text>
<text x="303.6" y="193.2">REAL-TIME CLOCK</text>
</g>
<text font-size="2" fill="#840000" x="301" y="277.8">Title: Subsystem Schematic: Reminder &amp; Alerts Hub</text>
<g font-size="1.5" fill="#840000">
<text x="300.9" y="265.1">EGR 304 Team 102 - Project Aurora, Member C</text>
<text x="301" y="268.1">Taylor Callo</text>
<text x="300.9" y="273.8">File: TC_Hub_Schematic.kicad_sch</text>
<text x="300.9" y="271.1">Sheet: /</text>
<text x="300.9" y="281.2">Size: A3</text>
<text x="322.9" y="281.2">Date: 2026-10-19</text>
<text x="386" y="281.2">Rev: A</text>
<text x="300.9" y="284">KiCad E.D.A. 10.0.5</text>
<text x="385.9" y="284">Id: 1/1</text>
</g>
<g font-size="1.3" fill="#840000">
<text x="35" y="12">1</text>
<text x="85" y="12">2</text>
<text x="135" y="12">3</text>
<text x="185" y="12">4</text>
<text x="235" y="12">5</text>
<text x="285" y="12">6</text>
<text x="335" y="12">7</text>
<text x="385" y="12">8</text>
<text x="10.3" y="36">A</text>
<text x="408.3" y="36">A</text>
<text x="10.2" y="86">B</text>
<text x="408.2" y="86">B</text>
<text x="10.2" y="136">C</text>
<text x="408.2" y="136">C</text>
<text x="10.2" y="186">D</text>
<text x="408.2" y="186">D</text>
<text x="207" y="233.4">TC</text>
<text x="10.3" y="236">E</text>
<text x="356.9" y="235.9">TC</text>
<text x="408.3" y="236">E</text>
<text x="10.3" y="286">F</text>
<text x="35" y="287">1</text>
<text x="85" y="287">2</text>
<text x="135" y="287">3</text>
<text x="185" y="287">4</text>
<text x="235" y="287">5</text>
<text x="285" y="287">6</text>
<text x="335" y="287">7</text>
<text x="385" y="287">8</text>
<text x="408.3" y="286">F</text>
</g>
<g font-size="1.3" fill="#006464">
<text x="70.1" y="27.6">TP1</text>
<text x="126" y="27.6">TP2</text>
<text x="306.3" y="28.9">TP5</text>
<text x="326.6" y="28.9">TP6</text>
<text x="70.1" y="30.2">+9V</text>
<text x="97.8" y="34">U1</text>
<text x="126" y="30.2">+5V</text>
<text x="165.7" y="32.7">+5V</text>
<text x="175.2" y="31.4">JP1</text>
<text x="191.8" y="32.7">D2</text>
<text x="272.1" y="32.7">+3V3</text>
<text x="292.1" y="32.7">TP4</text>
<text x="292.1" y="35.3">GND</text>
<text x="306.3" y="31.4">SPK_PWM</text>
<text x="326.6" y="31.4">ALERT_GATE</text>
<text x="15.2" y="37.8">J4</text>
<text x="39.4" y="37.8">F1</text>
<text x="55.9" y="37.8">D1</text>
<text x="71.7" y="37.8">+9V</text>
<text x="91.9" y="41.6">INPUT</text>
<text x="96.5" y="36.5">L7805CV</text>
<text x="101.3" y="41.6">OUTPUT</text>
<text x="127.6" y="37.8">+5V</text>
<text x="208.3" y="41.6">C3</text>
<text x="277.5" y="40.3">TP3</text>
<text x="292.1" y="37.8">GND</text>
<text x="38.1" y="45.4">1A 250V</text>
<text x="53.3" y="45.4">1N5819 40V 1A</text>
<text x="167.6" y="42.9">5V_TO_NANO</text>
<text x="187.9" y="42.9">1N5819 40V 1A</text>
<text x="208.3" y="44.1">0.1uF 50V</text>
<text x="208.3" y="48">GND</text>
<text x="277.5" y="42.9">+3V3</text>
<text x="35.5" y="53">GND</text>
<text x="81.3" y="51.8">C1</text>
<text x="101.3" y="52.9" transform="rotate(-90 101.3 52.9)">GROUND</text>
<text x="121.9" y="51.8">C2</text>
<text x="12.7" y="59.4">PJ-102AH 9V 2A in</text>
<text x="81.3" y="54.3">0.33uF 50V</text>
<text x="81.3" y="58.1">GND</text>
<text x="102.9" y="58.1">GND</text>
<text x="121.9" y="58.1">GND</text>
<text x="121.9" y="54.3">0.1uF 50V</text>
<text x="104.1" y="63.2">HS1</text>
<text x="104.1" y="65.7">577202B00000G</text>
<text x="264.5" y="68.3">+3V3</text>
<text x="276.8" y="74.6">C4</text>
<text x="276.8" y="77.2">0.1uF 50V</text>
<text x="325.1" y="72.1">J1</text>
<text x="276.8" y="81">GND</text>
<text x="340.3" y="83.5">GND</text>
<text x="215.9" y="84.8">U2</text>
<text x="320" y="87.3">Weight board 2x4</text>
<text x="201.1" y="91.1">NC</text>
<text x="201.1" y="93.7">ID</text>
<text x="235.7" y="91.1">VBUS</text>
<text x="236" y="93.7">VOFF</text>
<text x="30.8" y="101.3">+3V3</text>
<text x="71.4" y="101.3">+3V3</text>
<text x="112.1" y="101.3">+3V3</text>
<text x="201.1" y="96.2">CDC_RX</text>
<text x="201.1" y="98.8">CDC_TX</text>
<text x="201.1" y="101.3">DBGI1</text>
<text x="235.5" y="98.8">DBG0</text>
<text x="235.5" y="96.2">DBG3</text>
<text x="236.7" y="101.3">GND</text>
<text x="325.1" y="97.5">J2</text>
<text x="21.6" y="107.6">R1</text>
<text x="62.2" y="107.6">R3</text>
<text x="102.9" y="107.6">R5</text>
<text x="201.1" y="103.8">DBGI2</text>
<text x="201.1" y="106.4">RC2</text>
<text x="237" y="106.4">RA7</text>
<text x="237.2" y="103.8">VTG</text>
<text x="271.8" y="102.6">GND</text>
<text x="21.6" y="110.2">10k 1/4W</text>
<text x="39.4" y="108.9">R2</text>
<text x="62.2" y="110.2">10k 1/4W</text>
<text x="80" y="108.9">R4</text>
<text x="102.9" y="110.2">10k 1/4W</text>
<text x="120.6" y="108.9">R6</text>
<text x="201.1" y="108.9">RC3</text>
<text x="201.1" y="111.5">RB2</text>
<text x="201.1" y="114">RB1</text>
<text x="236.8" y="114">RB3</text>
<text x="237" y="111.5">RA5</text>
<text x="237" y="108.9">RA6</text>
<text x="320" y="112.7">Cap/Lid board 2x4</text>
<text x="340.3" y="108.9">GND</text>
<text x="35.5" y="119.1">SW1</text>
<text x="38.1" y="116.5">1k 1/4W</text>
<text x="53.3" y="115.3">C5</text>
<text x="53.3" y="117.8">1uF 16V</text>
<text x="76.2" y="119.1">SW2</text>
<text x="78.7" y="116.5">1k 1/4W</text>
<text x="94" y="115.3">C6</text>
<text x="94" y="117.8">1uF 16V</text>
<text x="116.8" y="119.1">SW3</text>
<text x="119.4" y="116.5">1k 1/4W</text>
<text x="134.6" y="115.3">C7</text>
<text x="134.6" y="117.8">1uF 16V</text>
<text x="201.1" y="116.5">RC4</text>
<text x="201.1" y="119.1">RC5</text>
<text x="236.8" y="116.5">RB0</text>
<text x="237" y="119.1">RA2</text>
<text x="35.5" y="121.6">Take Dose</text>
<text x="53.3" y="121.6">GND</text>
<text x="76.2" y="121.6">Set / Mode</text>
<text x="94" y="121.6">GND</text>
<text x="116.8" y="121.6">DEBUG</text>
<text x="134.6" y="121.6">GND</text>
<text x="201.1" y="121.6">RC6</text>
<text x="201.1" y="124.2">RD4</text>
<text x="237" y="124.2">RA0</text>
<text x="237" y="121.6">RA1</text>
<text x="325.1" y="122.9">J3</text>
<text x="35.5" y="126.7">GND</text>
<text x="76.2" y="126.7">GND</text>
<text x="116.8" y="126.7">GND</text>
<text x="175.2" y="128">GND</text>
<text x="201.1" y="126.7">GND</text>
<text x="201.1" y="129.2">RA3</text>
<text x="201.1" y="131.8">RA4</text>
<text x="236.7" y="126.7">GND</text>
<text x="236.8" y="131.8">RD6</text>
<text x="236.8" y="129.2">RD7</text>
<text x="271.8" y="128">GND</text>
<text x="29.2" y="136.9">R7</text>
<text x="41.9" y="136.9">D3</text>
<text x="201.1" y="134.3">RE2</text>
<text x="201.1" y="136.9">RC7</text>
<text x="236.8" y="136.9">RB5</text>
<text x="236.8" y="134.3">RD5</text>
<text x="340.3" y="134.3">GND</text>
<text x="201.1" y="139.4">RD0</text>
<text x="201.1" y="141.9">RD1</text>
<text x="237" y="141.9">RF6</text>
<text x="237" y="139.4">RF7</text>
<text x="320" y="138.1">Environment board 2x4</text>
<text x="27.9" y="144.5">330 1/4W</text>
<text x="29.2" y="147">R8</text>
<text x="39.4" y="144.5">Green 5mm</text>
<text x="41.9" y="147">D4</text>
<text x="55.9" y="144.5">GND</text>
<text x="201.1" y="144.5">RD2</text>
<text x="201.1" y="147">RD3</text>
<text x="201.1" y="149.6">GND</text>
<text x="236.7" y="149.6">GND</text>
<text x="237" y="147">RF4</text>
<text x="237" y="144.5">RF5</text>
<text x="27.9" y="154.6">330 1/4W</text>
<text x="39.4" y="154.6">Blue 5mm</text>
<text x="55.9" y="154.6">GND</text>
<text x="175.2" y="150.8">GND</text>
<text x="201.1" y="152.1">RF0</text>
<text x="201.1" y="154.6">RF1</text>
<text x="236.9" y="154.6">RE0</text>
<text x="236.9" y="152.1">RE1</text>
<text x="271.8" y="150.8">GND</text>
<text x="29.2" y="157.2">R9</text>
<text x="41.9" y="157.2">D5</text>
<text x="201.1" y="157.2">RF2</text>
<text x="201.1" y="159.7">RF3</text>
<text x="236.8" y="159.7">RC0</text>
<text x="236.8" y="157.2">RC1</text>
<text x="27.9" y="164.8">330 1/4W</text>
<text x="29.2" y="167.3">R10</text>
<text x="39.4" y="164.8">Red 5mm</text>
<text x="41.9" y="167.3">D6</text>
<text x="55.9" y="164.8">GND</text>
<text x="205.7" y="166.1">PIC18F57Q43 Curiosity Nano</text>
<text x="321.3" y="162.3">R20</text>
<text x="372.1" y="162.3">R21</text>
<text x="320" y="169.9">1k 1/4W</text>
<text x="335.3" y="168.6">C20</text>
<text x="335.3" y="171.1">0.1uF 50V</text>
<text x="370.8" y="169.9">1k 1/4W</text>
<text x="386.1" y="168.6">C21</text>
<text x="386.1" y="171.1">0.1uF 50V</text>
<text x="27.9" y="175">330 1/4W</text>
<text x="39.4" y="175">Red 5mm</text>
<text x="55.9" y="175">GND</text>
<text x="335.3" y="175">GND</text>
<text x="386.1" y="175">GND</text>
<text x="196.2" y="195.3">+5V</text>
<text x="107" y="202.9">+3V3</text>
<text x="119.4" y="201.6">J7</text>
<text x="348.3" y="200.4">+3V3</text>
<text x="48.2" y="204.2">J5</text>
<text x="158.7" y="206.7">C9</text>
<text x="158.7" y="209.2">100uF 16V</text>
<text x="185.4" y="206.7">C8</text>
<text x="185.4" y="209.2">0.1uF 50V</text>
<text x="224.1" y="205.4">+5V</text>
<text x="331.5" y="209.2">C13</text>
<text x="356.9" y="209.2">R17</text>
<text x="369.6" y="209.2">R18</text>
<text x="382.3" y="209.2">R19</text>
<text x="40.6" y="213.1">GND</text>
<text x="48.2" y="211.8">UART IN</text>
<text x="175.2" y="213.1">GND</text>
<text x="185.4" y="213.1">GND</text>
<text x="208.3" y="210.5">U3</text>
<text x="247.6" y="215.6">C12</text>
<text x="331.5" y="211.8">0.1uF 50V</text>
<text x="345.4" y="215.6">GND</text>
<text x="356.9" y="211.8">4.7k 1/4W</text>
<text x="369.6" y="211.8">4.7k 1/4W</text>
<text x="382.3" y="211.8">10k 1/4W</text>
<text x="48.2" y="219.4">J6</text>
<text x="168.9" y="218.1">R11</text>
<text x="191.5" y="221.9">+IN</text>
<text x="199.1" y="216.9" transform="rotate(-90 199.1 216.9)">VS</text>
<text x="204.9" y="221.9">VOUT</text>
<text x="206.7" y="218.9" transform="rotate(-90 206.7 218.9)">GAIN</text>
<text x="228.6" y="216.9">D8</text>
<text x="228.6" y="219.4">1N5819</text>
<text x="247.6" y="218.1">220uF 16V</text>
<text x="269.2" y="220.7">J8</text>
<text x="322.6" y="216.9">Y1</text>
<text x="322.6" y="219.4">32.768kHz</text>
<text x="353" y="219.4">U4</text>
<text x="48.2" y="227">UART OUT</text>
<text x="167.6" y="225.8">10k 1/4W</text>
<text x="191.5" y="227">-IN</text>
<text x="202.4" y="227">BYPASS</text>
<text x="228.6" y="224.5">D9</text>
<text x="228.6" y="227">1N5819</text>
<text x="241.3" y="224.5">R13</text>
<text x="241.3" y="227">10 1/4W</text>
<text x="269.2" y="227">Speaker CMS-40558N-L152</text>
<text x="303.5" y="224.5">C14</text>
<text x="303.5" y="227">22pF 50V</text>
<text x="341.3" y="224.5">X1</text>
<text x="341.3" y="227">X2</text>
<text x="351.5" y="225.9" transform="rotate(-90 351.5 225.9)">VCC</text>
<text x="355.9" y="227">SDA</text>
<text x="40.6" y="228.3">GND</text>
<text x="170.2" y="232.1">R12</text>
<text x="182.9" y="230.8">GND</text>
<text x="199.1" y="232.7" transform="rotate(-90 199.1 232.7)">GND</text>
<text x="206.7" y="232.7" transform="rotate(-90 206.7 232.7)">GAIN</text>
<text x="228.6" y="230.8">GND</text>
<text x="241.3" y="232.1">C11</text>
<text x="261.6" y="228.3">GND</text>
<text x="308.6" y="232.1">C15</text>
<text x="317.5" y="230.8">GND</text>
<text x="341.3" y="232.1">VBAT</text>
<text x="355.6" y="232.1">MFP</text>
<text x="355.9" y="229.6">SCL</text>
<text x="170.2" y="234.6">1k 1/4W</text>
<text x="177.8" y="239.7">LM386N-1</text>
<text x="200.6" y="238.5">GND</text>
<text x="218.4" y="234.6">C10</text>
<text x="218.4" y="237.2">10uF 16V</text>
<text x="241.3" y="234.6">0.047uF 50V</text>
<text x="241.3" y="238.5">GND</text>
<text x="308.6" y="234.6">22pF 50V</text>
<text x="322.6" y="238.5">GND</text>
<text x="336.5" y="237.2">BT1</text>
<text x="336.5" y="239.7">CR2032</text>
<text x="351.5" y="235.2" transform="rotate(-90 351.5 235.2)">VSS</text>
<text x="78.7" y="244.8">Expansion 1x14</text>
<text x="111.7" y="241">GND</text>
<text x="218.4" y="241">GND</text>
<text x="335.3" y="243.5">GND</text>
<text x="353" y="241">GND</text>
<text x="355.6" y="243.5">MCP7940N-I/P</text>
<text x="241.9" y="246.1">+5V</text>
<text x="246.4" y="252.4">R16</text>
<text x="246.4" y="255">150 1/4W</text>
<text x="217.2" y="263.9">R14</text>
<text x="247.6" y="260">D7</text>
<text x="247.6" y="262.6">Red WP7113SEC/J3</text>
<text x="217.2" y="266.4">100 1/4W</text>
<text x="219.7" y="275.3">R15</text>
<text x="246.4" y="271.5">Q1</text>
<text x="246.4" y="274">AO3400A</text>
<text x="219.7" y="277.8">100k 1/4W</text>
<text x="233.7" y="279.1">GND</text>
<text x="246.4" y="276.6">GND</text>
</g>
<g font-size="1.3" fill="#a90000">
<text x="173.3" y="35.4">1</text>
<text x="180.9" y="35.4">2</text>
<text x="28.5" y="40.5">1</text>
<text x="89.4" y="40.5">1</text>
<text x="109.8" y="40.5">3</text>
<text x="28.5" y="45.6">2</text>
<text x="100.2" y="55.3" transform="rotate(-90 100.2 55.3)">2</text>
<text x="323.8" y="73.5">1</text>
<text x="323.8" y="76.1">3</text>
<text x="332.6" y="73.5">2</text>
<text x="332.6" y="76.1">4</text>
<text x="323.8" y="78.6">5</text>
<text x="323.8" y="81.1">7</text>
<text x="332.6" y="78.6">6</text>
<text x="332.6" y="81.1">8</text>
<text x="198.7" y="90">1</text>
<text x="198.7" y="92.6">2</text>
<text x="198.7" y="95.1">3</text>
<text x="241.2" y="95.1">54</text>
<text x="241.2" y="92.6">55</text>
<text x="241.2" y="90">56</text>
<text x="198.7" y="97.7">4</text>
<text x="198.7" y="100.2">5</text>
<text x="241.2" y="100.2">52</text>
<text x="241.2" y="97.7">53</text>
<text x="323.8" y="98.9">1</text>
<text x="323.8" y="101.5">3</text>
<text x="332.6" y="98.9">2</text>
<text x="332.6" y="101.5">4</text>
<text x="198.7" y="102.7">6</text>
<text x="198.7" y="105.3">7</text>
<text x="198.7" y="107.8">8</text>
<text x="241.2" y="107.8">49</text>
<text x="241.2" y="105.3">50</text>
<text x="241.2" y="102.7">51</text>
<text x="323.8" y="104">5</text>
<text x="323.8" y="106.5">7</text>
<text x="332.6" y="104">6</text>
<text x="332.6" y="106.5">8</text>
<text x="198.1" y="112.9">10</text>
<text x="198.7" y="110.4">9</text>
<text x="241.2" y="112.9">47</text>
<text x="241.2" y="110.4">48</text>
<text x="198.1" y="115.4">11</text>
<text x="198.1" y="118">12</text>
<text x="241.2" y="118">45</text>
<text x="241.2" y="115.4">46</text>
<text x="198.1" y="120.5">13</text>
<text x="198.1" y="123.1">14</text>
<text x="198.1" y="125.6">15</text>
<text x="241.2" y="125.6">42</text>
<text x="241.2" y="123.1">43</text>
<text x="241.2" y="120.5">44</text>
<text x="323.8" y="124.3">1</text>
<text x="332.6" y="124.3">2</text>
<text x="198.1" y="128.1">16</text>
<text x="198.1" y="130.7">17</text>
<text x="241.2" y="130.7">40</text>
<text x="241.2" y="128.1">41</text>
<text x="323.8" y="126.9">3</text>
<text x="323.8" y="129.4">5</text>
<text x="323.8" y="131.9">7</text>
<text x="332.6" y="126.9">4</text>
<text x="332.6" y="129.4">6</text>
<text x="332.6" y="131.9">8</text>
<text x="198.1" y="133.2">18</text>
<text x="198.1" y="135.8">19</text>
<text x="241.2" y="135.8">38</text>
<text x="241.2" y="133.2">39</text>
<text x="198.1" y="138.3">20</text>
<text x="198.1" y="140.8">21</text>
<text x="198.1" y="143.4">22</text>
<text x="241.2" y="143.4">35</text>
<text x="241.2" y="140.8">36</text>
<text x="241.2" y="138.3">37</text>
<text x="198.1" y="145.9">23</text>
<text x="198.1" y="148.5">24</text>
<text x="241.2" y="148.5">33</text>
<text x="241.2" y="145.9">34</text>
<text x="198.1" y="151">25</text>
<text x="198.1" y="153.5">26</text>
<text x="241.2" y="153.5">31</text>
<text x="241.2" y="151">32</text>
<text x="198.1" y="156.1">27</text>
<text x="198.1" y="158.6">28</text>
<text x="241.2" y="158.6">29</text>
<text x="241.2" y="156.1">30</text>
<text x="41.8" y="205.6">1</text>
<text x="41.8" y="208.1">2</text>
<text x="118" y="205.6">1</text>
<text x="118" y="208.1">2</text>
<text x="118" y="210.7">3</text>
<text x="118" y="213.2">4</text>
<text x="118" y="215.8">5</text>
<text x="198" y="212.8" transform="rotate(-90 198 212.8)">6</text>
<text x="205.6" y="212.8" transform="rotate(-90 205.6 212.8)">1</text>
<text x="41.8" y="220.8">1</text>
<text x="118" y="218.3">6</text>
<text x="118" y="220.8">7</text>
<text x="188.5" y="220.8">3</text>
<text x="211.4" y="220.8">5</text>
<text x="262.8" y="220.8">1</text>
<text x="350.4" y="220.4" transform="rotate(-90 350.4 220.4)">8</text>
<text x="41.8" y="223.4">2</text>
<text x="118" y="223.4">8</text>
<text x="118" y="225.9">9</text>
<text x="188.5" y="225.9">2</text>
<text x="211.4" y="225.9">7</text>
<text x="262.8" y="223.4">2</text>
<text x="338.4" y="223.4">1</text>
<text x="338.4" y="225.9">2</text>
<text x="361.2" y="225.9">5</text>
<text x="117.4" y="228.5">10</text>
<text x="117.4" y="231">11</text>
<text x="117.4" y="233.5">12</text>
<text x="338.4" y="231">3</text>
<text x="361.2" y="228.5">6</text>
<text x="361.2" y="231">7</text>
<text x="117.4" y="236.1">13</text>
<text x="117.4" y="238.6">14</text>
<text x="198" y="235.7" transform="rotate(-90 198 235.7)">4</text>
<text x="205.6" y="235.7" transform="rotate(-90 205.6 235.7)">8</text>
<text x="350.4" y="238.2" transform="rotate(-90 350.4 238.2)">4</text>
<text x="236.8" y="269.1">1</text>
<text x="243.7" y="266.2" transform="rotate(-90 243.7 266.2)">3</text>
<text x="243.7" y="273.8" transform="rotate(-90 243.7 273.8)">2</text>
</g>
<g font-size="1.3" fill="#0f0f0f">
<text x="218.4" y="35.4">NANO_VBUS</text>
<text x="31.7" y="40.5">VIN_RAW</text>
<text x="47" y="40.5">VIN_FUSED</text>
<text x="304.8" y="38">SPK_PWM</text>
<text x="325.1" y="38">ALERT_GATE</text>
<text x="244.2" y="71">NANO_3V3</text>
<text x="303.4" y="73.5">DOSE_READY_A</text>
<text x="304" y="76.1">WEIGHT_FAULT</text>
<text x="340.3" y="73.5">DOSE_REMOVED</text>
<text x="340.3" y="76.1">TARE_REQ</text>
<text x="304.9" y="78.6">HEARTBEAT_A</text>
<text x="340.3" y="78.6">WEIGHT_LEVEL</text>
<text x="248.9" y="90">NANO_VBUS</text>
<text x="303.2" y="98.9">DOSE_READY_B</text>
<text x="307.9" y="101.5">LID_FAULT</text>
<text x="340.3" y="98.9">LID_OPEN</text>
<text x="183.9" y="105.3">SPK_PWM</text>
<text x="185.3" y="107.8">I2C_SCL</text>
<text x="248.9" y="102.7">NANO_3V3</text>
<text x="248.9" y="105.3">EXP_RA7</text>
<text x="248.9" y="107.8">EXP_RA6</text>
<text x="304.8" y="104">HEARTBEAT_B</text>
<text x="53.2" y="111.8" transform="rotate(-90 53.2 111.8)">BTN_TAKE</text>
<text x="93.9" y="111.8" transform="rotate(-90 93.9 111.8)">BTN_SET</text>
<text x="134.5" y="111.8" transform="rotate(-90 134.5 111.8)">DBG_BTN</text>
<text x="184.5" y="110.4">RTC_MFP</text>
<text x="185" y="112.9">BTN_SET</text>
<text x="248.9" y="110.4">LED_ERROR</text>
<text x="248.9" y="112.9">EXP_RB3</text>
<text x="181.9" y="118">ALERT_GATE</text>
<text x="185.2" y="115.4">I2C_SDA</text>
<text x="248.9" y="118">EXP_RA2</text>
<text x="248.9" y="115.4">BTN_TAKE</text>
<text x="180.5" y="123.1">HEARTBEAT_A</text>
<text x="185" y="120.5">UART_TX</text>
<text x="248.9" y="123.1">WEIGHT_LEVEL_F</text>
<text x="248.9" y="120.5">TEMP_LEVEL_F</text>
<text x="340.3" y="124.3">TEMP_ALERT</text>
<text x="182.5" y="128.1">LED_READY</text>
<text x="182.6" y="130.7">LED_TAKEN</text>
<text x="248.9" y="128.1">LID_FAULT</text>
<text x="248.9" y="130.7">LID_OPEN</text>
<text x="304.8" y="129.4">HEARTBEAT_D</text>
<text x="305.6" y="126.9">LIGHT_ALERT</text>
<text x="340.3" y="129.4">TEMP_LEVEL</text>
<text x="181.1" y="133.2">LIGHT_ALERT</text>
<text x="184.7" y="135.8">UART_RX</text>
<text x="248.9" y="133.2">DOSE_READY_B</text>
<text x="12.4" y="139.6">LED_READY</text>
<text x="178.2" y="140.8">DOSE_REMOVED</text>
<text x="179" y="138.3">DOSE_READY_A</text>
<text x="179.6" y="143.4">WEIGHT_FAULT</text>
<text x="12.4" y="149.7">LED_TAKEN</text>
<text x="183.6" y="145.9">TARE_REQ</text>
<text x="184.5" y="151">DBG_BTN</text>
<text x="248.9" y="153.5">HEARTBEAT_B</text>
<text x="248.9" y="151">TEMP_ALERT</text>
<text x="11.9" y="159.9">LED_ERROR</text>
<text x="180.3" y="156.1">HEARTBEAT_D</text>
<text x="184.6" y="158.6">DBG_LED</text>
<text x="304.1" y="165">WEIGHT_LEVEL</text>
<text x="337.8" y="165">WEIGHT_LEVEL_F</text>
<text x="356.8" y="165">TEMP_LEVEL</text>
<text x="388.6" y="165">TEMP_LEVEL_F</text>
<text x="14.4" y="170.1">DBG_LED</text>
<text x="24.7" y="205.6">UART_RX</text>
<text x="100.8" y="208.2">EXP_RA2</text>
<text x="100.6" y="215.8">EXP_RB3</text>
<text x="100.8" y="210.7">EXP_RA6</text>
<text x="100.8" y="213.2">EXP_RA7</text>
<text x="25" y="220.9">UART_TX</text>
<text x="158.5" y="220.9">SPK_PWM</text>
<text x="368.3" y="225.9">I2C_SDA</text>
<text x="381" y="228.5">I2C_SCL</text>
<text x="393.7" y="231">RTC_MFP</text>
<text x="204.7" y="269.1">ALERT_GATE</text>
</g>
</svg>
